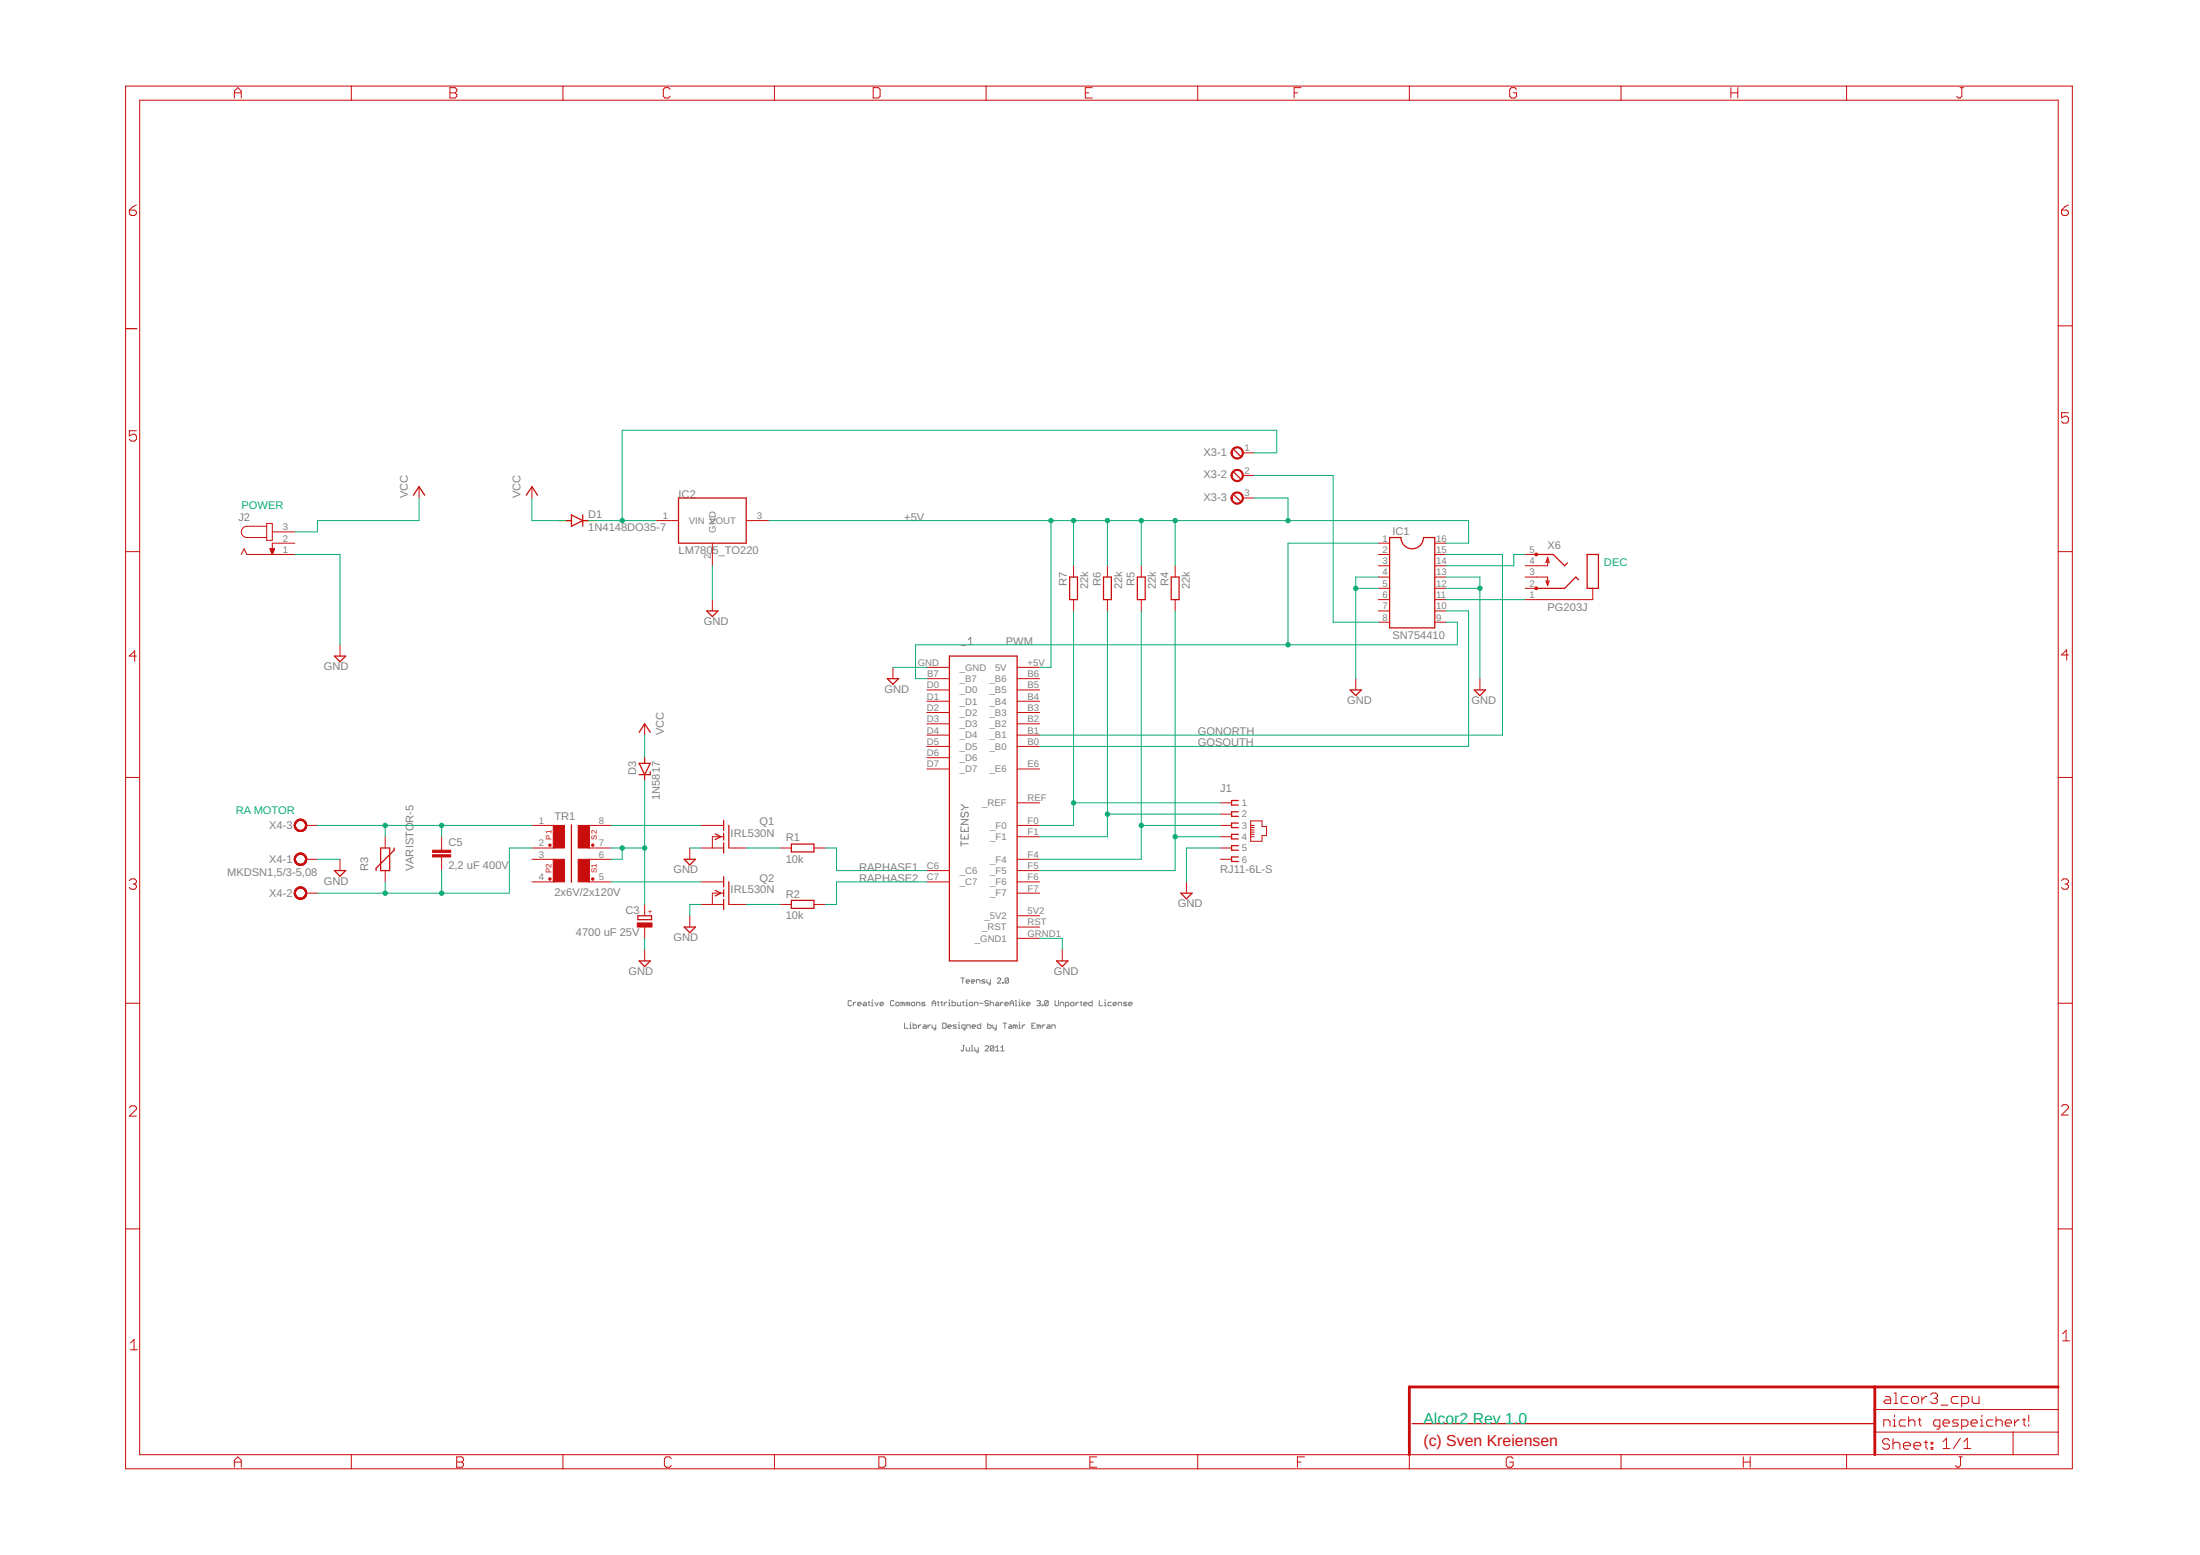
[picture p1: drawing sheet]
<svg xmlns="http://www.w3.org/2000/svg" width="297mm" height="210mm" viewBox="0 0 297 210" stroke-linecap="round" stroke-linejoin="round" font-family="sans-serif">
<g fill="none" stroke="#808080" stroke-width=".14">
<path d="M129.8 87.1h.6M130.7 86.3l.4-.3v1M130.7 87h.7M129.8 113.9h.9M129.8 111.6v.6h.9v-.6M129.8 112.6v.6h.9v-.6M129.8 113.6v.6M129.8 110.6h.9l-.9 .7h.9M129.8 108.6h.1l.3 .4M129.9 109.6l-.1 .2v.3l.1 .2h.2l.1-.2v-.3l.2-.2h.2l.1 .2v.3l-.1 .2M130.2 111.9v.3M130.2 112.9v.3"/>
<path d="M130.2 109l-.3 .3h-.1M130.2 109h.5M115 135.2l-.1-.1h-.3l-.1 .1v.5l.1 .1 .4-.1M115.2 135.3v.5M115.5 135.3l-.3 .2M115.8 135.5h.5l-.2-.2h-.2l-.1 .1v.3l.1 .1h.2M116.6 135.3h.2l.2 .1v.4h-.4l-.1-.1 .1-.2h.4M117.2 135.3h.2M117.3 135.2v.5l.1 .1M117.7 135.8h.2M117.7 135.3h.1v.5M117.8 134.9v.2"/>
<path d="M118.1 135.3l.3 .5 .2-.5M118.8 135.5h.5l-.1-.2h-.2l-.2 .1v.3l.4 .1M120.7 135.2l-.1-.1-.4 .1v.5l.2 .1 .3-.1M121.1 135.3h.2l.1 .1v.3l-.1 .1h-.2l-.2-.1zM121.9 135.4l-.3-.1v.5M121.9 135.4v.4M121.9 135.4l.1-.1 .1 .1v.4M122.1 138.1v.7h.5M122.6 135.4l-.3-.1v.5M122.6 135.4v.4M122.6 135.4l.1-.1 .1 .1v.4M122.8 138.8h.3"/>
<path d="M122.8 138.3h.1v.5M122.9 138v.1M123 135.4l.2-.1h.2l.1 .4-.1 .1h-.2l-.2-.1zM123.3 138.1v.7h.3l.2-.1v-.2l-.2-.2h-.3M123.7 135.8v-.5h.4l.1 .1v.4M124 138.3v.5M124.4 138.3h-.2l-.2 .3M124.7 138.3l.4 .2v.3h-.4l-.1-.1 .1-.1h.4M124.9 135.3h-.3l-.2 .1 .4 .1 .1 .2-.1 .1h-.4M125.3 138.3v.5M125.6 138.3l-.3 .3M125.9 135.8v-.5l.2-.2 .2 .2v.5"/>
<path d="M125.9 138.3v.4l.1 .1h.3M125.9 135.4h.4M126.3 138.3v.6l-.2 .1M126.6 135.3h.2M126.7 135.2v.5l.1 .1M127 135.3h.3M127.1 135.2v.5l.2 .1M127.3 138.1h.3l.1 .1v.5l-.1 .1h-.3zM127.5 135.3v.5M127.8 135.3l-.3 .2M128 138.6h.4l-.1-.3h-.2l-.1 .2v.2l.1 .1h.2M128.1 135.8h.2"/>
<path d="M128.1 135.3h.1v.5M128.2 134.9v.2M128.5 135.1v.7h.4l.1-.1v-.3l-.1-.1h-.4M129.1 138.3h-.3l-.1 .2 .4 .2-.1 .1h-.3M129.2 135.3v.4l.1 .1h.4v-.5M129.4 138.8h.2M129.4 138.3h.1v.5M129.5 138v.1M129.8 132h.4M129.9 135.3h.3M130 132v.7M130 135.2v.5l.2 .1"/>
<path d="M130.3 138.8h-.3l-.2-.1v-.2l.2-.2h.3v.6l-.2 .1M130.4 135.8h.2M130.4 135.3h.1v.5M130.5 132.5h.4l-.1-.3h-.2l-.1 .2v.2l.1 .1h.2M130.5 134.9v.2M130.5 138.8v-.5h.4l.1 .2v.3M130.9 135.4l.1-.1h.2l.1 .4-.1 .1h-.2l-.1-.1zM131.1 132.5h.5l-.1-.3h-.2l-.2 .2v.2l.2 .1h.2M131.3 138.6h.4l-.1-.3h-.2l-.1 .2v.2l.1 .1h.2M131.6 135.8v-.5h.3l.1 .1v.4M131.8 132.7v-.5h.4l.1 .2v.3M132.3 135.4h.4"/>
<path d="M132.4 138.1v.7h-.3l-.1-.1v-.2l.1-.2h.3M133 132.2h-.3l-.2 .2 .5 .2-.1 .1h-.4M133.2 132.2v.4l.2 .1h.3M133.3 138.1v.7h.4l.1-.1v-.2l-.1-.2h-.4M133.5 135.2l-.2-.1h-.2l-.1 .1 .1 .2 .4 .1-.2 .3h-.2l-.1-.1M133.7 135.4l.1-.1h.2l.2 .1v.4M133.7 135.1v.7M133.7 132.2v.6l-.2 .1M134 138.3v.4l.2 .1h.3M134.5 135.3h.2l.2 .1v.4h-.4l-.1-.1 .1-.2h.4M134.5 138.3v.6l-.2 .1M134.7 132.1l.1-.1h.2l.1 .1-.4 .6h.4"/>
<path d="M135.1 135.3v.5M135.4 132.6h.1v.1h-.1zM135.4 135.3h-.1l-.2 .2M135.4 138.1h.5M135.7 135.5h.4l-.1-.2h-.2l-.1 .1v.3l.1 .1h.2M135.7 138.1v.7M136.2 132.1l-.1-.1h-.3l-.1 .1v.5M136.2 132.1v.5l-.1 .1-.4-.1M136.2 132.1l-.5 .5M136.3 138.3l.3 .2v.3h-.3l-.1-.1 .1-.1h.3M136.4 135.4h.4M136.4 135.8v-.5l.2-.2 .2 .2v.5"/>
<path d="M137.1 135.1h.1v.7M137.1 135.8h.2M137.1 138.5l-.2-.2v.5M137.1 138.5v.3M137.1 138.5l.1-.2 .1 .2v.3M137.5 135.8h.3M137.5 135.3h.1v.5M137.6 138.8h.2M137.6 138.3h.1v.5M137.6 134.9v.2M137.7 138v.1M138 135.1v.7"/>
<path d="M138 138.3v.5M138.4 135.3l-.4 .2 .4 .3M138.4 138.3h-.1l-.3 .3M138.6 135.5h.5l-.2-.2h-.2l-.1 .1v.3l.1 .1h.2M139.3 138.5h.3M139.8 138.1h-.5v.7h.5M140 135.2l.1-.1h.3l.1 .1-.1 .2M140.2 135.4h.2M140.3 138.5l-.3-.2v.5M140.3 138.5v.3M140.3 138.5l.1-.2 .1 .2v.3M140.4 135.4l.1 .1-.1 .3h-.3l-.1-.1"/>
<path d="M140.7 135.7h.1v.1h-.1zM140.7 138.3v.5M141.1 138.3h-.2l-.2 .3M141.4 138.3l.4 .2v.3h-.4l-.1-.1 .1-.1h.4M141.5 135.2l-.1-.1h-.2l-.1 .1v.5M141.5 135.2v.5l-.1 .1h-.2l-.1-.1M141.5 135.2l-.4 .5M142 138.8v-.5h.3l.2 .2v.3M142.5 135.1v.6l.1 .1h.2l.1-.1v-.6M143.2 135.8v-.5h.3l.1 .1v.4M143.8 135.8h.4l.1-.1-.1-.4h-.4v.7M144.5 135.4l.2-.1h.2l.1 .4-.1 .1h-.2l-.2-.1z"/>
<path d="M145.3 135.3v.5M145.6 135.3l-.3 .2M145.8 135.3h.3M146 135.2v.5l.1 .1M146.3 135.5h.5l-.1-.2h-.3l-.1 .1v.3l.4 .1M147.5 135.1v.7h-.4l-.1-.1v-.3l.1-.1h.4M148.4 135.1v.7h.5M149.1 135.8h.3M149.1 135.3h.1v.5M149.2 134.9v.2M150.1 135.3h-.4l-.1 .1v.3l.1 .1h.4M150.3 135.5h.4l-.1-.2h-.2l-.1 .1v.3l.3 .1"/>
<path d="M151 135.8v-.5h.3l.1 .1v.4M152.1 135.3h-.3l-.1 .1 .4 .3-.1 .1h-.3M152.4 135.5h.5l-.2-.2h-.2l-.1 .1v.3l.3 .1M130 141.2h.2M130.1 141.2v.6l-.1 .1-.2-.1M130.5 141.4v.4l.1 .1h.3v-.5M131.1 141.2h.2v.7M131.1 141.9h.3M131.6 141.4v.4l.1 .1h.4M132.1 141.4v.6l-.3 .1M133 141.3l.1-.1h.3l.1 .1v.1l-.5 .5h.5M134.2 141.3l-.1-.1-.4 .1v.5"/>
<path d="M134.2 141.3v.5l-.1 .1-.4-.1M134.2 141.3l-.5 .5M134.4 141.9h.5M134.4 141.4l.3-.2v.7M135.1 141.4l.3-.2v.7M135.1 141.9h.5"/>
</g>
<g fill="none" stroke="#c90d0c" stroke-width=".14">
<path d="M17 11.6h262.8v186.7h-262.8zM18.9 13.5h259v182.9h-259zM31.6 13.2v-.9l.5-.5 .5 .5v.9M31.6 12.5h1M47.4 11.6v1.9M60.7 11.8h.7l.3 .3v.2l-.3 .2 .3 .3v.2l-.3 .2h-.7zM60.7 12.5h.7M76 11.6v1.9M90.5 12.1l-.2-.3h-.5l-.2 .3v.9l.2 .2h.5l.2-.2M104.6 11.6v1.9M117.9 11.8h.7l.2 .3v.9l-.2 .2h-.7zM133.1 11.6v1.9"/>
<path d="M146.5 12.5h.5M147.5 11.8h-1v1.4h1M161.7 11.6v1.9M174.7 12.5h.5M175.7 11.8h-1v1.4M190.3 11.6v1.9M204.8 12.1l-.3-.3h-.4l-.3 .3v.9l.3 .2h.4l.3-.2v-.5h-.5M218.9 11.6v1.9M233.7 12.5h.9M233.7 11.8v1.4M234.6 11.8v1.4M249.3 11.6v1.9"/>
<path d="M264.6 11.8h.5M264.9 11.8v1.2l-.3 .2h-.2l-.2-.2M17.5 28.4h.7l.2 .2v.3l-.2 .2h-.5l-.2-.2zM18.4 27.7l-.5 .2-.4 .5M278.3 28.4h.7l.3 .2v.3l-.3 .2h-.4l-.3-.2zM279.3 27.7l-.5 .2-.5 .5M18.4 58.1h-.9v.7l.4-.2h.3l.2 .2v.5l-.2 .2h-.5l-.2-.2M277.9 44h1.9M279.3 55.7h-1v.7l.5-.2h.2l.3 .2v.5l-.3 .2h-.4l-.3-.2M17 74.5h1.9M32.6 74.8l.4-.7 .3 .7h6.5M36 71h-2.7a.76 .76 0 0 0-.7 .8 .76 .76 0 0 0 .7 .8h2.7"/>
<path d="M36 70.7h.8v2.2h-.8zM36.4 74.1h.7l-.3 .7zM36.5 74.1h.5M36.5 74.2h.5M36.5 74.3h.5M36.6 74.3h.4M36.6 74.4h.4M36.6 74.4h.3M36.6 74.5h.3M36.7 74.6h.2M36.7 74.7h.1M36.7 74.8h.1"/>
<path d="M36.8 71.8h3M39.8 73.3h-3v1.5M56.6 65.7v1.5M71.8 65.7v1.5M88.6 70.3h3M96.2 73.3v3.1M100.8 70.3h3M144.9 76.4v1.5M149.5 76.4v1.5M154.1 76.4v1.5M158.7 76.4v1.5M167.8 61.1h1.5"/>
<path d="M167.8 64.2h1.5M167.8 67.2h1.5M186.1 73.3h1.5M186.1 74.8h1.5M186.1 76.4h1.5M186.1 77.9h1.5M186.1 79.4h1.5M193.7 73.3h1.5M193.7 74.8h1.5M193.7 76.4h1.5M193.7 77.9h1.5M193.7 79.4h1.5"/>
<path d="M205.9 74.8h1.5M205.9 77.9h3.1v1.1M205.9 79.4h1.5M208.7 78.4h.5l-.2 .6zM209 75.2v1.2h-3.1M209 75.2l.2 .7h-.5zM215.1 79.4v1.5h-9.2M277.9 74.5h1.9M18.4 88.6h-.9l.7-.7v1.4M45.9 87v1.6M87 97.7v1.5M96.2 80.9v1.6"/>
<path d="M120.6 90.1v1.5M125.1 90.1h3.1M125.1 91.6h3.1M125.1 93.1h3.1M125.1 94.7h3.1M125.1 96.2h3.1M125.1 97.7h3.1M125.1 99.2h3.1M137.3 90.1h3.1M137.3 91.6h3.1M137.3 93.1h3.1M137.3 94.7h3.1"/>
<path d="M137.3 96.2h3.1M137.3 97.7h3.1M137.3 99.2h3.1M144.9 80.9v1.6M149.5 80.9v1.6M154.1 80.9v1.6M158.7 80.9v1.6M183 91.6v1.5M186.1 80.9h1.5M186.1 82.5h1.5M186.1 84h1.5M193.7 80.9h1.5"/>
<path d="M193.7 82.5h1.5M193.7 84h1.5M199.8 91.6v1.5M279.3 88.4h-1l.7-.7v1.4M17 104.9h1.9M17.5 118.9l.2-.3h.5l.2 .3v.2l-.2 .2M17.9 119.3h.3M18.2 119.3l.2 .3v.2l-.2 .2h-.5l-.2-.2M41.3 111.4h1.6M41.3 116h1.6M45.9 116v1.5M52 112.9v1.6"/>
<path d="M52 117.5v1.5M59.6 112.9v1.9M59.6 115.7v1.8M71.8 111.4h3.1M71.8 114.5h3.1M71.8 116h3.1M71.8 119h3.1M79.4 111.4h3.1M79.4 114.5h3.1M79.4 116h3.1M79.4 119h3.1M93.1 114.5v1.5"/>
<path d="M94.7 111.4h3M94.7 114.5h3M94.7 119h3M97.7 112.9h-1.5v1.6M98.4 114.5h2.4M105.3 114.5h1.5M109.9 114.5h1.5M125.1 100.8h3.1M125.1 102.3h3.1M125.1 103.8h3.1M125.1 117.5h3.1M125.1 119h3.1"/>
<path d="M137.3 111.4h3.1M137.3 112.9h3.1M137.3 108.4h3.1M137.3 116h3.1M137.3 100.8h3.1M137.3 103.8h3.1M137.3 117.5h3.1M137.3 119h3.1M160.2 119v1.6M164.8 111.4h1.5M164.8 112.9h1.5M164.8 108.4h1.5"/>
<path d="M164.8 109.9h1.5M164.8 114.5h1.5M164.8 116h1.5M168.9 110.8h1.5v.8h.6v1.2h-.6v.8h-1.5zM168.9 111.4h.4M168.9 111.7h.4M168.9 112h.4M168.9 112.3h.4M168.9 112.6h.4M168.9 112.9h.4M277.9 104.9h1.9M278.3 118.9l.3-.3h.4l.3 .3v.2l-.3 .2"/>
<path d="M278.8 119.3h.2M279 119.3l.3 .3v.2l-.3 .2h-.4l-.3-.2M17 135.4h1.9M41.3 120.6h1.6M87 122.1v1.5M87 125.1v1.6M87 128.2v1.5M93.1 123.6v1.5M94.7 122.1h3M97.7 120.6h-1.5v1.5M98.4 122.1h2.4M105.3 122.1h1.5"/>
<path d="M109.9 122.1h1.5M137.3 126.7h3.1M137.3 120.6h3.1M137.3 123.6h3.1M137.3 125.1h3.1M143.4 128.2v1.5M277.9 135.4h1.9M17.5 149.5l.2-.2h.5l.2 .2v.2l-.9 1h.9M278.3 149.4l.3-.3h.4l.3 .3v.2l-1 .9h1M17 165.9h1.9M277.9 165.9h1.9M17.6 181.3l.5-.5v1.4"/>
<path d="M17.6 182.2h1M31.6 198.1v-1l.5-.4 .5 .4v1M31.6 197.4h1M47.4 196.4v1.9M61.7 197.4h.7M61.7 196.7h.7l.2 .2v.2l-.2 .3 .2 .2v.2l-.2 .3h-.7zM76 196.4v1.9M90.6 196.9l-.2-.2h-.5l-.2 .2v.9l.2 .3h.5l.2-.3M104.6 196.4v1.9M118.7 196.7h.7l.2 .2v.9l-.2 .3h-.7zM133.1 196.4v1.9M147.2 197.4h.4"/>
<path d="M148.1 196.7h-.9v1.4h.9M161.7 196.4v1.9M175.2 197.4h.4M176.1 196.7h-.9v1.4M190.3 196.4v1.9M204.3 196.9l-.2-.2h-.5l-.2 .2v.9l.2 .3h.5l.2-.3v-.4h-.5M218.9 196.4v1.9M235.4 197.4h.9M235.4 196.7v1.4M236.3 196.7v1.4M249.3 196.4v1.9M253.1 193.3h24.8"/>
<path d="M253.1 190.3h24.8M254.3 192.5v-.8h.7l.2 .2v.6M254.6 188.5h.4l.3 .2v.7h-.7l-.3-.2 .3-.2h.7M255.1 194.5l-.2-.3h-.5l-.2 .3v.2l.2 .2h.5l.2 .3v.2l-.2 .2h-.5l-.2-.2M255.6 194.9l.2-.2h.5l.2 .2v.7M255.6 194.2v1.4M255.6 191.7h.2v.8M255.6 192.5h.4M255.7 189.4h.5M255.7 188h.3v1.4M255.8 191v.2M257 195.2h.9v-.3l-.2-.2h-.5l-.2 .2v.5l.2 .2h.5"/>
<path d="M257.3 191.7h-.7l-.2 .2v.4l.2 .2h.7M257.6 188.5h-.7l-.2 .2v.5l.2 .2h.7M257.7 191.9l.2-.2h.4l.3 .2v.6M257.7 191.2v1.3M258.3 188.5h.5l.2 .2v.5l-.2 .2h-.5l-.2-.2v-.5zM258.4 195.2h.9v-.3l-.2-.2h-.5l-.2 .2v.5l.2 .2h.5M259 191.7h.4M259.2 191.5v.8l.2 .2M259.5 188.5v.9M259.8 194.7h.5M260 194.5v.9l.3 .2M260.2 188.5h-.3l-.4 .5"/>
<path d="M260.6 188.3l.3-.3h.5l.2 .3v.2l-.2 .2M260.7 194.7h.3v.2h-.3zM260.7 195.4h.3v.2h-.3zM261.1 188.7h.3M261.4 188.7l.2 .3v.2l-.2 .2h-.5l-.3-.2M261.9 192.5h-.6l-.2-.2v-.4l.2-.2h.6v1l-.2 .2h-.2M262.1 189.7h.9M262.3 192.1h.9v-.2l-.2-.2h-.4l-.3 .2v.4l.3 .2h.4M262.3 194.6l.5-.5v1.4M262.3 195.5h1M264.4 188.5h-.7l-.2 .2v.5l.2 .2h.7M264.4 191.7h-.6l-.2 .2 .2 .2h.4l.2 .2-.2 .2h-.6"/>
<path d="M264.5 196.7h.4M264.7 194.1l-1 1.4M264.7 196.7v1.1l-.2 .3h-.3l-.2-.3M264.9 189.4h.7l.2-.2v-.5l-.2-.2h-.7v1.4M264.9 192.5h.6l.2-.2v-.4l-.2-.2h-.6v1.2M265.2 195.5h.9M265.2 194.6l.4-.5v1.4M266.1 192.1h.9v-.2l-.2-.2h-.5l-.2 .2v.4l.2 .2h.5M266.3 188.5v.7l.2 .2h.7v-.9M267.4 191.7h.2v.8M267.4 192.5h.4M267.6 191v.2"/>
<path d="M269.1 191.7h-.7l-.2 .2v.4l.2 .2h.7M269.5 191.9l.2-.2h.4l.2 .2v.6M269.5 191.2v1.3M270.7 192.1h.9v-.2l-.2-.2h-.4l-.3 .2v.4l.3 .2h.4M271.8 193.3v3.1M272 191.7v.8M272.6 191.7h-.2l-.4 .4M273.1 191.7h.4M273.3 191.5v.8l.2 .2M273.9 191v.9M273.9 192.3v.2M278.5 180l.5-.4v1.4"/>
<path d="M278.5 181h.9"/>
</g>
<path d="M253.1 187.2v9.2M277.9 187.2h-87.6v9.2" fill="none" stroke="#c90d0c" stroke-width=".38"/>
<g fill="none" stroke="#c90d0c" stroke-width=".17">
<path d="M17 44.4h1.5M55.8 66.8l.8-1.1 .7 1.1M71.1 66.8l.7-1.1 .8 1.1M76.4 70.3h.8M77.2 69.5l1.5 .8-1.5 .7zM78.7 69.5v1.5M78.7 70.3h.7M91.6 67.2h9.2v6.1h-9.2zM144.4 77.9h1.1v3h-1.1zM149 77.9h1.1v3h-1.1zM153.6 77.9h1v3h-1zM158.1 77.9h1.1v3h-1.1z"/>
<path d="M166.6 60.7l.9 .9M166.6 63.7l.9 .9M166.6 66.8l.9 .9M187.6 72.6h1.5a1.52 1.52 0 0 0 1.6 1.5 1.52 1.52 0 0 0 1.5-1.5h1.5v12.2h-6.1zM207.4 74.8h2.3l1.5 1.6 .4-.4M213.1 78.3l-.3-.4-1.6 1.5h-3.8M214.3 74.8h1.5v4.6h-1.5zM45.1 88.6h1.6l-.8 .7zM86.3 98.8l.7-1.1 .8 1.1M95.4 82.5h1.5l-.7 .7zM119.8 91.6h1.5l-.7 .8zM128.2 88.6h9.1v41.1h-9.1z"/>
<path d="M182.3 93.1h1.5l-.8 .8zM199.1 93.1h1.5l-.8 .8zM45.1 117.5h1.6l-.8 .8zM51.4 114.5h1.2v3h-1.2zM53.2 114.5v.3l-2.4 2.4v.3M77.2 111.3v7.8M86.3 103h1.5l-.8 1.6zM87 102.3v.7M87 104.6v.7M87.8 104.2v.4h-1.5M92.4 116h1.5l-.8 .8zM96.6 112.6l.7 .3-.7 .4"/>
<path d="M97.7 110.7v1.4M97.7 112.5v.9M97.7 113.8v1.3M97.7 118.3v1.4M98.4 111.4v3.1M98.4 119v3.1M106.8 113.9h3.1v1.1h-3.1zM167.2 108.1h-.9v.6h.9M167.2 109.6h-.9v.6h.9M167.2 111.1h-.9v.6h.9M167.2 112.6h-.9v.6h.9M167.2 114.2h-.9v.6h.9"/>
<path d="M167.2 115.7h-.9v.6h.9M86.1 123.6h1.9v.5h-1.9zM86.3 129.7h1.5l-.8 .8zM92.4 125.1h1.5l-.8 .8zM96.6 120.2l.7 .4-.7 .3M97.7 120.1v.9M97.7 121.4v1.4M106.8 121.5h3.1v1.1h-3.1zM142.7 129.7h1.5l-.8 .8zM159.4 120.6h1.6l-.8 .7zM190.7 192.2h62.4"/>
</g>
<g fill="#c90d0c" stroke="#c90d0c" stroke-width=".14">
<path d="M207.3 79.3h.3v.3h-.3z" fill-rule="evenodd"/>
<path d="M207.3 74.7h.3v.3h-.3z" fill-rule="evenodd"/>
<path d="M166.4 60.6a.84 .84 0 0 1 1.3 .1 .84 .84 0 0 1-.4 1.3 .84 .84 0 0 1-1.1-.9h.2a.69 .69 0 0 1 1-.5 .69 .69 0 0 1 .1 1.1 .69 .69 0 0 1-1.1-.3v-.3h-.2z" fill-rule="evenodd"/>
<path d="M166.4 63.7a.84 .84 0 0 1 1.3 0 .84 .84 0 0 1-.4 1.3 .84 .84 0 0 1-1.1-.8h.2a.69 .69 0 0 1 1-.6 .69 .69 0 0 1 .1 1.2 .69 .69 0 0 1-1.1-.4v-.2h-.2z" fill-rule="evenodd"/>
<path d="M166.4 66.7a.84 .84 0 0 1 1.3 .1 .84 .84 0 0 1-.4 1.3 .84 .84 0 0 1-1.1-.9h.2a.69 .69 0 0 1 1-.5 .69 .69 0 0 1 .1 1.1 .69 .69 0 0 1-1.1-.3v-.3h-.2z" fill-rule="evenodd"/>
<path d="M74.1 114h.3v.2h-.3z" fill-rule="evenodd"/>
<path d="M74.1 118.5h.3v.3h-.3z" fill-rule="evenodd"/>
<path d="M79.9 114h.3v.2h-.3z" fill-rule="evenodd"/>
<path d="M79.9 118.5h.3v.3h-.3z" fill-rule="evenodd"/>
<path d="M39.9 115.5a.84 .84 0 0 1 1.4 0 .84 .84 0 0 1-.5 1.3 .84 .84 0 0 1-1.1-.8h.2a.69 .69 0 0 1 .9-.7 .69 .69 0 0 1 .3 1.2 .69 .69 0 0 1-1.2-.3v-.2h-.2z" fill-rule="evenodd"/>
<path d="M39.9 115.5a.84 .84 0 0 1 1.4 0 .84 .84 0 0 1-.5 1.3 .84 .84 0 0 1-1.1-.8h.2a.69 .69 0 0 1 .9-.7 .69 .69 0 0 1 .3 1.2 .69 .69 0 0 1-1.2-.3v-.2h-.2z" fill-rule="evenodd"/>
<path d="M39.9 115.5a.84 .84 0 0 1 1.4 0 .84 .84 0 0 1-.5 1.3 .84 .84 0 0 1-1.1-.8h.2a.69 .69 0 0 1 .9-.7 .69 .69 0 0 1 .3 1.2 .69 .69 0 0 1-1.2-.3v-.2h-.2z" fill-rule="evenodd"/>
<path d="M39.9 120a.84 .84 0 0 1 1.4 .1 .84 .84 0 0 1-.5 1.3 .84 .84 0 0 1-1.1-.8h.2a.69 .69 0 0 1 .9-.7 .69 .69 0 0 1 .3 1.1 .69 .69 0 0 1-1.2-.2v-.2h-.2z" fill-rule="evenodd"/>
<path d="M39.9 120a.84 .84 0 0 1 1.4 .1 .84 .84 0 0 1-.5 1.3 .84 .84 0 0 1-1.1-.8h.2a.69 .69 0 0 1 .9-.7 .69 .69 0 0 1 .3 1.1 .69 .69 0 0 1-1.2-.2v-.2h-.2z" fill-rule="evenodd"/>
<path d="M39.9 120a.84 .84 0 0 1 1.4 .1 .84 .84 0 0 1-.5 1.3 .84 .84 0 0 1-1.1-.8h.2a.69 .69 0 0 1 .9-.7 .69 .69 0 0 1 .3 1.1 .69 .69 0 0 1-1.2-.2v-.2h-.2z" fill-rule="evenodd"/>
<path d="M39.9 110.9a.84 .84 0 0 1 1.4 .1 .84 .84 0 0 1-.5 1.2 .84 .84 0 0 1-1.1-.8h.2a.69 .69 0 0 1 .9-.6 .69 .69 0 0 1 .3 1.1 .69 .69 0 0 1-1.2-.3v-.2h-.2z" fill-rule="evenodd"/>
<path d="M39.9 110.9a.84 .84 0 0 1 1.4 .1 .84 .84 0 0 1-.5 1.2 .84 .84 0 0 1-1.1-.8h.2a.69 .69 0 0 1 .9-.6 .69 .69 0 0 1 .3 1.1 .69 .69 0 0 1-1.2-.3v-.2h-.2z" fill-rule="evenodd"/>
<path d="M39.9 110.9a.84 .84 0 0 1 1.4 .1 .84 .84 0 0 1-.5 1.2 .84 .84 0 0 1-1.1-.8h.2a.69 .69 0 0 1 .9-.6 .69 .69 0 0 1 .3 1.1 .69 .69 0 0 1-1.2-.3v-.2h-.2z" fill-rule="evenodd"/>
</g>
<g fill="#c90d0c" stroke="#c90d0c" stroke-width=".14">
<path d="M86 124.6h2v.5h-2z"/>
<path d="M74.7 111.4h1.5v3.1h-1.5z"/>
<path d="M74.7 116h1.5v3h-1.5z"/>
<path d="M78.1 111.4h1.5v3.1h-1.5z"/>
<path d="M78.1 116h1.5v3h-1.5z"/>
<path d="M58.4 114.8h2.5v.3h-2.5z"/>
<path d="M58.4 115.4h2.5v.3h-2.5z"/>
</g>
<g fill="none" stroke="#0dab76" stroke-width=".14">
<path d="M39.8 74.8h6.1v12.2M56.6 67.2v3.1h-13.7v1.5h-3.1M71.8 67.2v3.1h4.6M79.4 70.3h9.2M96.2 76.4v4.5M103.8 70.3h94.5v3h-3.1M141.9 70.3v19.8h-1.5M144.9 70.3v6.1M149.5 70.3v6.1M154.1 70.3v6.1M158.7 70.3v6.1M169.3 64.2h10.7v19.8h6.1"/>
<path d="M169.3 67.2h4.6v3.1M169.3 61.1h3.1v-3h-88.4v12.2M183 79.4h3.1M186.1 77.9h-3.1v13.7M186.1 73.3h-12.2v13.7M195.2 77.9h4.6v13.7M195.2 79.4h4.6M195.2 74.8h7.7v24.4h-62.5M205.9 74.8h-1.5v1.6h-9.2M87 99.2v3.1M120.6 90.1h4.5M144.9 82.5v28.9h-4.5"/>
<path d="M149.5 82.5v30.4h-9.1M154.1 82.5v33.5h-13.7M158.7 82.5v35h-18.3M195.2 80.9h10.7M195.2 84h1.6v3h-73.2v4.6h1.5M195.2 82.5h3.1v18.3h-57.9M42.9 116h3M42.9 111.4h28.9M52 111.4v1.5M52 119v1.6M59.6 111.4v1.5M59.6 117.5v3.1"/>
<path d="M71.8 114.5h-3v6.1h-25.9M82.5 114.5h4.5M82.5 111.4h12.2M82.5 119h12.2M84 114.5v1.5h-1.5M87 105.3v16.8M93.1 114.5h1.6M100.8 114.5h4.5M111.4 114.5h1.5v3h12.2M125.1 119h-12.2v3.1h-1.5M144.9 108.4h19.9M149.5 109.9h15.3"/>
<path d="M154.1 111.4h10.7M158.7 112.9h6.1M164.8 114.5h-4.6v4.5M87 126.7v1.5M94.7 122.1h-1.6v1.5M100.8 122.1h4.5M140.4 126.7h3v1.5"/>
</g>
<g fill="#0dab76" stroke="#0dab76" stroke-width=".14">
<circle cx="199.8" cy="79.4" r=".3"/>
<circle cx="183" cy="79.4" r=".3"/>
<circle cx="173.9" cy="87" r=".3"/>
<circle cx="141.9" cy="70.3" r=".3"/>
<circle cx="144.9" cy="70.3" r=".3"/>
<circle cx="149.5" cy="70.3" r=".3"/>
<circle cx="154.1" cy="70.3" r=".3"/>
<circle cx="158.7" cy="70.3" r=".3"/>
<circle cx="173.9" cy="70.3" r=".3"/>
<circle cx="84" cy="70.3" r=".3"/>
<circle cx="144.9" cy="108.4" r=".3"/>
<circle cx="149.5" cy="109.9" r=".3"/>
<circle cx="154.1" cy="111.4" r=".3"/>
<circle cx="158.7" cy="112.9" r=".3"/>
<circle cx="59.6" cy="111.4" r=".3"/>
<circle cx="52" cy="111.4" r=".3"/>
<circle cx="59.6" cy="120.6" r=".3"/>
<circle cx="52" cy="120.6" r=".3"/>
<circle cx="84" cy="114.5" r=".3"/>
<circle cx="87" cy="114.5" r=".3"/>
</g>
<text font-size="2.1" fill="#c90d0c" x="192.2" y="195.2">(c) Sven Kreiensen</text>
<text font-size="2.1" fill="#0dab76" x="192.2" y="192.2">Alcor2 Rev 1.0</text>
<g font-size="1.5" fill="#808080">
<text x="162.5" y="61.5">X3-1</text>
<text x="162.5" y="64.6">X3-2</text>
<text x="32.2" y="70.3">J2</text>
<text x="55" y="67.2" transform="rotate(-90 55 67.2)">VCC</text>
<text x="70.3" y="67.2" transform="rotate(-90 70.3 67.2)">VCC</text>
<text x="79.4" y="71.7">1N4148DO35-7</text>
<text x="79.4" y="70">D1</text>
<text x="91.6" y="67.2">I</text>
<text x="92" y="67.2">C2</text>
<text x="122.1" y="70.3">+5V</text>
<text x="162.5" y="67.6">X3-3</text>
<text x="91.6" y="74.8">LM780</text>
<text x="96.2" y="74.8">5_TO220</text>
<text x="188" y="72.2">IC1</text>
<text x="208.9" y="74.1">X6</text>
<text x="144.1" y="79.1" transform="rotate(-90 144.1 79.1)">R7</text>
<text x="146.9" y="79.5" transform="rotate(-90 146.9 79.5)">22k</text>
<text x="148.6" y="79.1" transform="rotate(-90 148.6 79.1)">R6</text>
<text x="151.5" y="79.5" transform="rotate(-90 151.5 79.5)">22k</text>
<text x="153.2" y="79.1" transform="rotate(-90 153.2 79.1)">R5</text>
<text x="156.1" y="79.5" transform="rotate(-90 156.1 79.5)">22k</text>
<text x="157.8" y="79.1" transform="rotate(-90 157.8 79.1)">R4</text>
<text x="160.6" y="79.5" transform="rotate(-90 160.6 79.5)">22k</text>
<text x="208.9" y="82.5">PG203J</text>
<text x="95" y="84.4">GND</text>
<text x="135.8" y="87">PWM</text>
<text x="188" y="86.3">SN754410</text>
<text x="43.7" y="90.5">GND</text>
<text x="119.4" y="93.5">GND</text>
<text x="181.9" y="95">GND</text>
<text x="198.7" y="95">GND</text>
<text x="89.6" y="99.2" transform="rotate(-90 89.6 99.2)">VCC</text>
<text x="161.7" y="99.2">GONORTH</text>
<text x="161.7" y="100.7">GOSOUTH</text>
<text x="85.9" y="104.7" transform="rotate(-90 85.9 104.7)">D3</text>
<text x="164.8" y="106.8">J1</text>
<text x="36.3" y="111.9">X4-3</text>
<text x="55.8" y="111.1" transform="rotate(-90 55.8 111.1)">R-5</text>
<text x="74.9" y="110.7">TR1</text>
<text x="89.1" y="108" transform="rotate(-90 89.1 108)">1N5817</text>
<text x="98.6" y="112.9">IRL530N</text>
<text x="102.6" y="111.4">Q1</text>
<text x="106.1" y="113.6">R1</text>
<text x="30.7" y="118.2">MKDSN1,5/3-5,08</text>
<text x="36.3" y="116.5">X4-1</text>
<text x="43.7" y="119.4">GND</text>
<text x="49.7" y="117.5" transform="rotate(-90 49.7 117.5)">R3</text>
<text x="55.8" y="117.5" transform="rotate(-90 55.8 117.5)">VARISTO</text>
<text x="60.5" y="117.3">2,2 uF 400V</text>
<text x="60.5" y="114.2">C5</text>
<text x="90.9" y="117.9">GND</text>
<text x="102.6" y="119">Q2</text>
<text x="106.1" y="116.4">10k</text>
<text x="116" y="119">RAPHASE2</text>
<text x="116" y="117.5">RAPHASE1</text>
<text x="164.8" y="117.8">RJ11-6L-S</text>
<text x="36.3" y="121.1">X4-2</text>
<text x="74.9" y="120.9">2x6V/2x120V</text>
<text x="84.4" y="123.3">C3</text>
<text x="98.6" y="120.6">IRL530N</text>
<text x="106.1" y="124.1">10k</text>
<text x="106.1" y="121.2">R2</text>
<text x="159" y="122.5">GND</text>
<text x="77.7" y="126.4">4700 uF 25V</text>
<text x="84.8" y="131.6">GND</text>
<text x="90.9" y="127">GND</text>
<text x="142.3" y="131.6">GND</text>
</g>
<g font-size="1.5" fill="#0dab76">
<text x="32.6" y="68.8">POWER</text>
<text x="216.6" y="76.4">DEC</text>
<text x="31.8" y="109.9">RA MOTOR</text>
</g>
<g font-size="1.3" fill="#808080">
<text x="168" y="60.9">1</text>
<text x="168" y="64">2</text>
<text x="38.2" y="71.6">3</text>
<text x="89.5" y="70.1">1</text>
<text x="93" y="70.7">VIN VOUT</text>
<text x="96.6" y="71.9" transform="rotate(-90 96.6 71.9)">GND</text>
<text x="102.2" y="70.1">3</text>
<text x="168" y="67">3</text>
<text x="38.2" y="73.1">2</text>
<text x="38.2" y="74.6">1</text>
<text x="96" y="75.4" transform="rotate(-90 96 75.4)">2</text>
<text x="186.7" y="73.1">1</text>
<text x="186.7" y="74.6">2</text>
<text x="186.7" y="76.2">3</text>
<text x="186.7" y="77.7">4</text>
<text x="193.9" y="77.7">13</text>
<text x="193.9" y="76.2">14</text>
<text x="193.9" y="74.6">15</text>
<text x="193.9" y="73.1">16</text>
<text x="206.5" y="74.6">5</text>
<text x="206.5" y="76.2">4</text>
<text x="206.5" y="77.7">3</text>
<text x="186.7" y="79.2">5</text>
<text x="186.7" y="80.7">6</text>
<text x="186.7" y="82.3">7</text>
<text x="186.7" y="83.8">8</text>
<text x="193.9" y="83.8">9</text>
<text x="193.9" y="82.3">10</text>
<text x="193.9" y="80.7">11</text>
<text x="193.9" y="79.2">12</text>
<text x="206.5" y="79.2">2</text>
<text x="206.5" y="80.7">1</text>
<text x="123.9" y="89.9">GND</text>
<text x="138.7" y="89.9">+5V</text>
<text x="125.1" y="92.9">D0</text>
<text x="125.1" y="94.4">D1</text>
<text x="125.1" y="96">D2</text>
<text x="125.2" y="91.4">B7</text>
<text x="129.6" y="90.5">_GND</text>
<text x="129.6" y="92.1">_B7</text>
<text x="129.6" y="93.6">_D0</text>
<text x="129.6" y="95.1">_D1</text>
<text x="133.6" y="92.1">_B6</text>
<text x="133.6" y="93.6">_B5</text>
<text x="133.6" y="95.1">_B4</text>
<text x="134.3" y="90.5">5V</text>
<text x="138.7" y="91.4">B6</text>
<text x="138.7" y="92.9">B5</text>
<text x="138.7" y="94.4">B4</text>
<text x="138.7" y="96">B3</text>
<text x="125.1" y="97.5">D3</text>
<text x="125.1" y="99">D4</text>
<text x="125.1" y="100.5">D5</text>
<text x="129.6" y="96.6">_D2</text>
<text x="129.6" y="98.2">_D3</text>
<text x="129.6" y="99.7">_D4</text>
<text x="129.6" y="101.2">_D5</text>
<text x="133.6" y="96.6">_B3</text>
<text x="133.6" y="98.2">_B2</text>
<text x="133.6" y="99.7">_B1</text>
<text x="133.6" y="101.2">_B0</text>
<text x="138.7" y="97.5">B2</text>
<text x="138.7" y="99">B1</text>
<text x="138.7" y="100.5">B0</text>
<text x="125.1" y="102.1">D6</text>
<text x="125.1" y="103.6">D7</text>
<text x="129.6" y="102.7">_D6</text>
<text x="129.6" y="104.3">_D7</text>
<text x="133.6" y="104.3">_E6</text>
<text x="138.7" y="103.6">E6</text>
<text x="72.7" y="111.2">1</text>
<text x="80.8" y="111.2">8</text>
<text x="132.6" y="108.8">_REF</text>
<text x="133.7" y="111.9">_F0</text>
<text x="133.7" y="113.4">_F1</text>
<text x="138.7" y="108.2">REF</text>
<text x="138.7" y="111.2">F0</text>
<text x="138.7" y="112.7">F1</text>
<text x="167.7" y="108.8">1</text>
<text x="167.7" y="110.3">2</text>
<text x="167.7" y="111.9">3</text>
<text x="167.7" y="113.4">4</text>
<text x="72.7" y="114.2">2</text>
<text x="72.7" y="115.8">3</text>
<text x="72.7" y="118.8">4</text>
<text x="80.8" y="118.8">5</text>
<text x="80.8" y="115.8">6</text>
<text x="80.8" y="114.2">7</text>
<text x="125.1" y="117.3">C6</text>
<text x="125.1" y="118.8">C7</text>
<text x="129.6" y="118">_C6</text>
<text x="129.6" y="119.5">_C7</text>
<text x="133.7" y="116.4">_F4</text>
<text x="133.7" y="118">_F5</text>
<text x="133.7" y="119.5">_F6</text>
<text x="138.7" y="115.8">F4</text>
<text x="138.7" y="117.3">F5</text>
<text x="138.7" y="118.8">F6</text>
<text x="167.7" y="114.9">5</text>
<text x="167.7" y="116.4">6</text>
<text x="132.6" y="125.6">_RST</text>
<text x="132.9" y="124.1">_5V2</text>
<text x="133.7" y="121">_F7</text>
<text x="138.7" y="120.3">F7</text>
<text x="138.7" y="123.4">5V2</text>
<text x="138.7" y="124.9">RST</text>
<text x="131.6" y="127.1">_GND1</text>
<text x="138.7" y="126.4">GRND1</text>
</g>
<g font-size="1.1" fill="#c90d0c">
<text x="74.5" y="113.3" transform="rotate(-90 74.5 113.3)">P1</text>
<text x="80.6" y="113.3" transform="rotate(-90 80.6 113.3)">S2</text>
<text x="74.5" y="117.9" transform="rotate(-90 74.5 117.9)">P2</text>
<text x="80.6" y="117.9" transform="rotate(-90 80.6 117.9)">S1</text>
<text x="88.2" y="123.4" transform="rotate(-90 88.2 123.4)">+</text>
</g>
<g font-size=".3" fill="#ffba08">
<text x="75.4" y="70.4">SpiceOrder 1</text>
<text x="78.4" y="70.4">SpiceOrder 2</text>
</g>
</svg>
